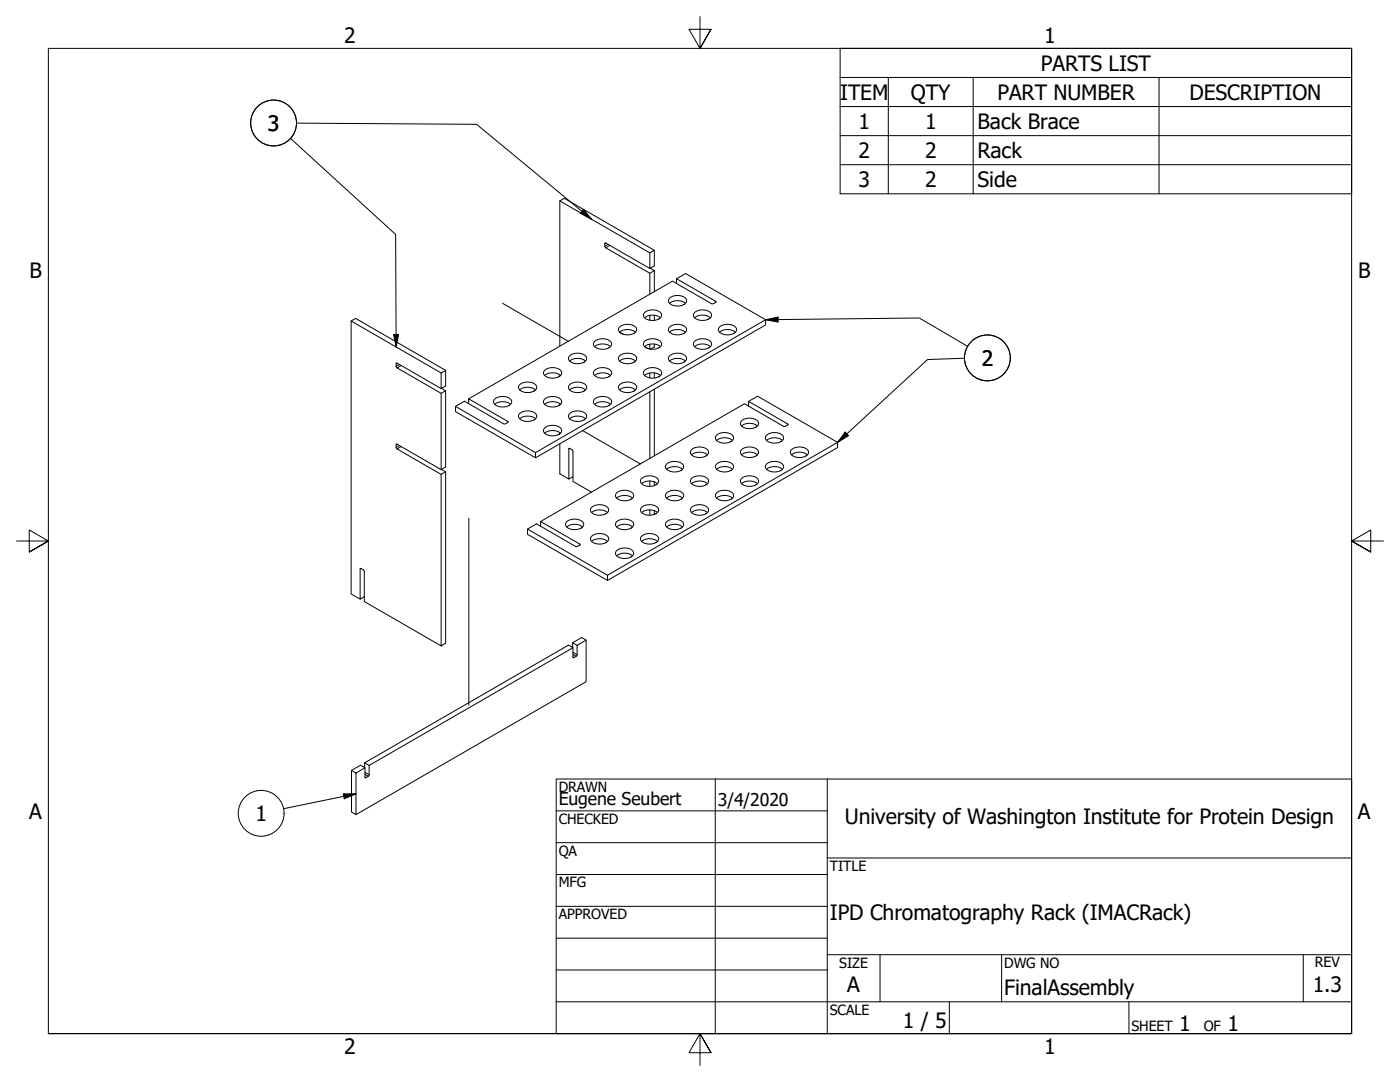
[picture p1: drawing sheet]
<svg xmlns="http://www.w3.org/2000/svg" width="279mm" height="216mm" viewBox="0 0 279 216" stroke-linecap="round" stroke-linejoin="round" font-family="sans-serif">
<!-- layer: Tweak Trail (ANSI) -->
<path d="M100.3 60.5l13.1 7.6M116.3 85.9l11.5 6.7M93.6 103.4v37.3" fill="none" stroke="#000" stroke-width=".2"/>
<!-- layer: Visible (ANSI) -->
<g fill="none" stroke="#000" stroke-width=".2">
<path d="M111.7 40.1l.9-.5 18 10.3-.9 .6zM111.7 40.1v29M129.7 53.6l-9-5.1v.6l.2 .3 8.8 5.1 .9-.5M129.7 54.5v4.2M129.8 53.5l.8 .5M130.6 49.9v3.2l-.9 .5v-3.1M130.6 54v4.2M133.6 59.5a2.43 2.43 0 0 1 3.4 .3 1.23 1.23 0 0 1-1.5 1.2 1.73 1.73 0 0 1-2.1-1.1zM135 56.6v-1l7.9 4.7-.5 .3h-.4l-7.8-4.5-40.7 23.5M135 55.6l1.8-1 16 9.2v1l-45.9 26.6M70.1 64.1l17.9 10.3 .9-.5v3.1l-.9 .5v-3.1M88 77.5l-8.9-5v.6l.1 .3 8.8 5.1 .9-.5v15.2l-.9 .5v-15.2"/>
<path d="M88.1 77.5l.8 .5M88.9 73.9l-17.9-10.4-.9 .6v54.4l1.8 1M98.7 79.7a2.43 2.43 0 0 1 3.4 .2 1.23 1.23 0 0 1-1.5 1.3 1.75 1.75 0 0 1-2.1-1.1zM103.7 76.8a2.42 2.42 0 0 1 3.4 .2 1.23 1.23 0 0 1-1.5 1.3 1.75 1.75 0 0 1-2.1-1.1zM103.7 77.8a2.63 2.63 0 0 1 3.2 0M108.7 79.7a2.43 2.43 0 0 1 3.4 .2 1.23 1.23 0 0 1-1.5 1.3 1.74 1.74 0 0 1-2.1-1.1zM108.7 73.9a2.43 2.43 0 0 1 3.4 .3 1.23 1.23 0 0 1-1.5 1.2 1.74 1.74 0 0 1-2.1-1.1zM108.7 74.9a2.63 2.63 0 0 1 3.2 0M111.7 74.8v.3M113.6 71a2.43 2.43 0 0 1 3.4 .3 1.23 1.23 0 0 1-1.4 1.3 1.75 1.75 0 0 1-2.2-1.2zM113.6 76.8a2.43 2.43 0 0 1 3.4 .2 1.23 1.23 0 0 1-1.4 1.3 1.75 1.75 0 0 1-2.2-1.1zM113.7 72a2.63 2.63 0 0 1 3.2 0"/>
<path d="M113.7 77.8a2.63 2.63 0 0 1 3.2 0M118.6 73.9a2.43 2.43 0 0 1 3.4 .3 1.23 1.23 0 0 1-1.4 1.2 1.75 1.75 0 0 1-2.2-1.1zM118.6 68.2a2.43 2.43 0 0 1 3.4 .2 1.23 1.23 0 0 1-1.4 1.3 1.75 1.75 0 0 1-2.2-1.1zM118.6 79.7a2.43 2.43 0 0 1 3.4 .2 1.23 1.23 0 0 1-1.4 1.3 1.75 1.75 0 0 1-2.2-1.1zM118.7 74.9a2.62 2.62 0 0 1 3.1 0M118.7 69.2a2.62 2.62 0 0 1 3.1 0M123.6 76.8a2.43 2.43 0 0 1 3.4 .2 1.23 1.23 0 0 1-1.4 1.3 1.75 1.75 0 0 1-2.2-1.1zM123.6 65.3a2.43 2.43 0 0 1 3.4 .2 1.23 1.23 0 0 1-1.4 1.3 1.75 1.75 0 0 1-2.2-1.1zM123.6 71a2.43 2.43 0 0 1 3.4 .3 1.23 1.23 0 0 1-1.4 1.3 1.75 1.75 0 0 1-2.2-1.2zM123.7 77.8a2.63 2.63 0 0 1 3.1 0M123.7 66.3a2.63 2.63 0 0 1 3.1 0M123.7 72a2.63 2.63 0 0 1 3.1 0"/>
<path d="M123.7 66.3l.7 .4M128.6 73.9a2.42 2.42 0 0 1 3.4 .3 1.23 1.23 0 0 1-1.5 1.2 1.75 1.75 0 0 1-2.1-1.1zM128.6 68.2a2.42 2.42 0 0 1 3.4 .2 1.23 1.23 0 0 1-1.5 1.3 1.75 1.75 0 0 1-2.1-1.1zM128.6 62.4a2.42 2.42 0 0 1 3.4 .3 1.23 1.23 0 0 1-1.5 1.2 1.74 1.74 0 0 1-2.1-1.1zM128.6 74.9a2.63 2.63 0 0 1 3.2 0M128.6 69.2a2.63 2.63 0 0 1 3.2 0M128.6 63.4a2.63 2.63 0 0 1 3.2 0M128.7 69.2l.7 .4M129.7 62.9v1M129.7 68.7v1M129.7 74.4v1M129.7 78.2v13.3"/>
<path d="M130.6 62.9v1M130.6 68.7v.5l-.8 .5M130.6 74.4v1M130.6 77.7v13.3M133.6 71a2.43 2.43 0 0 1 3.4 .3 1.23 1.23 0 0 1-1.5 1.3 1.74 1.74 0 0 1-2.1-1.2zM133.6 65.3a2.43 2.43 0 0 1 3.4 .2 1.23 1.23 0 0 1-1.5 1.3 1.74 1.74 0 0 1-2.1-1.1zM133.6 72a2.63 2.63 0 0 1 3.2 0M133.6 60.5a2.63 2.63 0 0 1 3.2 0M133.6 66.3a2.63 2.63 0 0 1 3.2 0M138.6 62.4a2.43 2.43 0 0 1 3.4 .3 1.23 1.23 0 0 1-1.5 1.2 1.74 1.74 0 0 1-2.1-1.1zM138.6 68.2a2.43 2.43 0 0 1 3.4 .2 1.23 1.23 0 0 1-1.5 1.3 1.75 1.75 0 0 1-2.1-1.1zM138.6 63.4a2.63 2.63 0 0 1 3.2 0"/>
<path d="M138.6 69.2a2.63 2.63 0 0 1 3.2 0M143.6 65.3a2.43 2.43 0 0 1 3.4 .2 1.23 1.23 0 0 1-1.5 1.3 1.75 1.75 0 0 1-2.1-1.1zM143.6 66.3a2.62 2.62 0 0 1 3.2 0M152.8 63.8l-45.9 26.5v1.1l-16-9.3v-1l16 9.2M88 93.7l-8.9-5.1v.7l.1 .3 8.8 5.1M88.1 93.7l.8 .4M93.5 80.5v-.9l7.9 4.6-.5 .4h-.4l-7.8-4.5-1.8 1M98.7 80.7a2.62 2.62 0 0 1 3.2 0M103.7 82.6a2.42 2.42 0 0 1 3.4 .2 1.23 1.23 0 0 1-1.5 1.3 1.75 1.75 0 0 1-2.1-1.1zM103.7 83.6a2.63 2.63 0 0 1 3.2 0M108.7 85.4a2.43 2.43 0 0 1 3.4 .3 1.23 1.23 0 0 1-1.5 1.3 1.74 1.74 0 0 1-2.1-1.2zM108.7 80.7a2.63 2.63 0 0 1 3.2 0"/>
<path d="M108.7 86.4a2.63 2.63 0 0 1 3.2 0M111.7 88.5v6.1l1.8 1M111.7 80.6v.2M111.7 86.3v.3M113.6 82.6a2.43 2.43 0 0 1 3.4 .2 1.23 1.23 0 0 1-1.4 1.3 1.75 1.75 0 0 1-2.2-1.1zM113.7 83.6a2.63 2.63 0 0 1 3.2 0M114.3 95.1l-.8 .5 .1-6.2 .6 .3 .1 .3v6.1l3.7 2.1M118.7 80.7a2.62 2.62 0 0 1 3.1 0M123 98.4a2.44 2.44 0 0 1 3.4 .2 1.23 1.23 0 0 1-1.4 1.3 1.94 1.94 0 0 1-2.2-.9zM123.1 99.4a2.61 2.61 0 0 1 3.1 0M128 95.5a2.44 2.44 0 0 1 3.4 .3 1.23 1.23 0 0 1-1.4 1.2 1.75 1.75 0 0 1-2.2-1.1zM128 96.5a2.6 2.6 0 0 1 3.2 0"/>
<path d="M129.7 96v1.1M130.6 96.1v.8M133 98.4a2.44 2.44 0 0 1 3.4 .2 1.23 1.23 0 0 1-1.5 1.3 1.75 1.75 0 0 1-2.1-1.1zM133 92.6a2.44 2.44 0 0 1 3.4 .3 1.23 1.23 0 0 1-1.5 1.3 1.75 1.75 0 0 1-2.1-1.2zM133 99.4a2.61 2.61 0 0 1 3.2 0M133 93.6a2.61 2.61 0 0 1 3.2 0M138 89.8a2.43 2.43 0 0 1 3.4 .2 1.23 1.23 0 0 1-1.5 1.3 1.75 1.75 0 0 1-2.1-1.1zM138 95.5a2.43 2.43 0 0 1 3.4 .3 1.23 1.23 0 0 1-1.5 1.2 1.75 1.75 0 0 1-2.1-1.1zM138 90.8a2.61 2.61 0 0 1 3.2 0M138 96.5a2.61 2.61 0 0 1 3.2 0M143 98.4a2.44 2.44 0 0 1 3.4 .2 1.23 1.23 0 0 1-1.5 1.3 1.74 1.74 0 0 1-2.1-1.1zM143 92.6a2.44 2.44 0 0 1 3.4 .3 1.23 1.23 0 0 1-1.5 1.3 1.74 1.74 0 0 1-2.1-1.2z"/>
<path d="M143 86.9a2.44 2.44 0 0 1 3.4 .2 1.23 1.23 0 0 1-1.5 1.3 1.74 1.74 0 0 1-2.1-1.1zM143 99.4a2.61 2.61 0 0 1 3.2 0M143 93.6a2.61 2.61 0 0 1 3.2 0M143 87.9a2.61 2.61 0 0 1 3.2 0M148 95.5a2.44 2.44 0 0 1 3.4 .3 1.23 1.23 0 0 1-1.5 1.2 1.94 1.94 0 0 1-2.1-.9zM148 84a2.44 2.44 0 0 1 3.4 .2 1.23 1.23 0 0 1-1.5 1.3 1.94 1.94 0 0 1-2.1-.9zM148 89.8a2.44 2.44 0 0 1 3.4 .2 1.23 1.23 0 0 1-1.5 1.3 1.94 1.94 0 0 1-2.1-.9zM148 96.5a2.61 2.61 0 0 1 3.2 0M148 85a2.61 2.61 0 0 1 3.2 0M148 90.8a2.61 2.61 0 0 1 3.2 0M149.4 81v-.9l7.9 4.6-.6 .4h-.3l-7.8-4.5-40.7 23.5M149.4 80.1l1.8-1 16 9.2v1l-46 26.5"/>
<path d="M152.9 86.9a2.44 2.44 0 0 1 3.4 .2 1.23 1.23 0 0 1-1.4 1.3 1.75 1.75 0 0 1-2.2-1.1zM152.9 92.6a2.44 2.44 0 0 1 3.4 .3 1.23 1.23 0 0 1-1.4 1.3 1.75 1.75 0 0 1-2.2-1.2zM153 87.9a2.6 2.6 0 0 1 3.2 0M153 93.6a2.6 2.6 0 0 1 3.2 0M157.9 89.8a2.44 2.44 0 0 1 3.4 .2 1.23 1.23 0 0 1-1.4 1.3 1.75 1.75 0 0 1-2.2-1.1zM158 90.8a2.61 2.61 0 0 1 3.1 0M167.2 88.3l-46 26.5v1l-15.9-9.2v-1l15.9 9.2M72.7 119.1l-.8 .4 .1-6.1 .5 .3 .2 .3v6l15.3 8.9v-34.2l.9-.6v34.3l-.9 .5M107.9 105v-.9l7.9 4.6-.6 .3h-.3l-7.8-4.5-1.8 1.1M113.1 104.1a2.44 2.44 0 0 1 3.4 .3 1.23 1.23 0 0 1-1.5 1.3 1.75 1.75 0 0 1-2.1-1.1zM113.1 105.2a2.63 2.63 0 0 1 3.2 0M118 101.3a2.44 2.44 0 0 1 3.4 .2 1.23 1.23 0 0 1-1.4 1.3 1.74 1.74 0 0 1-2.2-1.1z"/>
<path d="M118 107a2.44 2.44 0 0 1 3.4 .3 1.23 1.23 0 0 1-1.4 1.3 1.74 1.74 0 0 1-2.2-1.2zM118.1 102.3a2.63 2.63 0 0 1 3.2 0M118.1 108a2.63 2.63 0 0 1 3.2 0M123 104.1a2.44 2.44 0 0 1 3.4 .3 1.23 1.23 0 0 1-1.4 1.3 1.94 1.94 0 0 1-2.2-.9zM123 109.9a2.44 2.44 0 0 1 3.4 .3 1.23 1.23 0 0 1-1.4 1.2 1.94 1.94 0 0 1-2.2-.9zM123.1 105.2a2.63 2.63 0 0 1 3.1 0M123.1 110.9a2.63 2.63 0 0 1 3.1 0M128 101.3a2.44 2.44 0 0 1 3.4 .2 1.23 1.23 0 0 1-1.4 1.3 1.75 1.75 0 0 1-2.2-1.1zM128 107a2.44 2.44 0 0 1 3.4 .3 1.23 1.23 0 0 1-1.4 1.3 1.75 1.75 0 0 1-2.2-1.2zM128 102.3a2.62 2.62 0 0 1 3.2 0M128 108a2.62 2.62 0 0 1 3.2 0M129.7 101.7v1.1"/>
<path d="M130.6 101.9v.8M133 104.1a2.44 2.44 0 0 1 3.4 .3 1.23 1.23 0 0 1-1.5 1.3 1.75 1.75 0 0 1-2.1-1.1zM133 105.2a2.63 2.63 0 0 1 3.2 0M138 101.3a2.44 2.44 0 0 1 3.4 .2 1.23 1.23 0 0 1-1.5 1.3 1.75 1.75 0 0 1-2.1-1.1zM138 102.3a2.63 2.63 0 0 1 3.2 0M114.3 128.3v.9M115.2 128.8l1.8-1.1-.9-.5-1.8 1.1 .9 .5v2l-.8 .4-.1-2M117 127.7v8.3l-46 26.5M70.2 153.7l.8 .5v8.3l-.8-.5zM70.2 153.7l1.7-1 .9 .5-1.8 1M72.8 152.2v1M73.7 152.7l40.6-23.5-.9-.5-40.6 23.5 .9 .5-.1 2-.7 .5-.1-2"/>
</g>
<!-- layer: Visible Narrow (ANSI) -->
<g fill="none" stroke="#000" stroke-width=".2">
<path d="M120.9 48.5l-.2 .1M121.4 48.8l-.7 .3M121.7 49l-.8 .4M79.2 72.5l-.1 .1M79.7 72.7l-.6 .4M80.1 72.9l-.9 .5M142.8 60.1v.2M79.2 88.6l-.1 .1M79.7 88.9l-.6 .4M80.1 89.1l-.9 .5M101.3 84.1v.2M113.7 89.5l-.2 .1"/>
<path d="M157.2 84.6v.2M72.1 113.4l-.2 .1M115.7 108.6v.2M114.3 131.1l.2 .1M114.3 130.6l.7 .3M114.3 130.2l.9 .4M72.8 155.1l.2 .1M72.8 154.5l.7 .4M72.8 154.1l.9 .5"/>
</g>
<!-- layer: Symbol (ANSI) -->
<g fill="none" stroke="#000" stroke-width=".2">
<path d="M167.7 15.5v-5.8h102v5.8M167.7 15.5h102v5.8M167.7 15.5v23.2h102v-17.4M177.3 15.5v23.2M194.2 15.5v23.2M231.3 15.5v23.2M58 27.6l21 19.2 .1 22.4M59.2 24.6l35.9 .2 23 18.9M167.7 21.3h102M167.7 27.1h102M167.7 32.9h102M116.4 41.8l1.7 1.9-2.3-1.2z"/>
<path d="M78.5 66.7h1l-.4 2.5zM152.8 63.8l2.5-.5v1zM152.8 63.8l30.7-.3 9.6 5.6M192.5 71.5l-7.4 .2-17.9 16.6M168.7 86.2l.6 .7-2.1 1.4zM68.5 158.4h2.5l-2.3 1zM71 158.4l-14.4 3"/>
<circle cx="54.6" cy="24.5" r="4.6"/>
<circle cx="197.1" cy="71.4" r="4.6"/>
<circle cx="52.1" cy="162.3" r="4.6"/>
</g>
<!-- layer: Border (ANSI) -->
<path d="M139.7 3.3v6.4l-2.2-3.9h4.4l-2.2 3.9 2.2-3.9M3.3 107.9h6.4l-3.9-2.2v4.5l3.9-2.3-3.9 2.3M276.1 107.9h-6.4l3.9-2.2v4.5l-3.9-2.3 3.9 2.3M9.7 206.2v-196.5h260v196.5h-260h260M141.9 210.1l-2.2-3.9 2.2 3.9h-4.4l2.2-3.9v6.4" fill="none" stroke="#000" stroke-width=".2"/>
<!-- layer: Title (ANSI) -->
<g fill="none" stroke="#000" stroke-width=".2">
<path d="M111 155.4h158.7v50.8h-158.7zM142.7 155.4v50.8M165.1 155.4v50.8M111 161.8h54.1M111 168.1h54.1M111 174.5h54.1M165.1 171.2h104.6M111 180.8h54.1M111 187.2h54.1M111 193.5h54.1M111 199.9h158.7M165.1 190.5h104.6"/>
<path d="M175.6 190.5v9.4M189.5 199.9v6.3M199.9 190.5v9.4M225.3 199.9v6.3M260.1 190.5v9.4"/>
</g>
<!-- layer: Symbol (ANSI) -->
<g fill="#000">
<path d="M116.4 41.8l1.7 1.9-2.3-1.2z" fill-rule="evenodd"/>
<path d="M78.5 66.7h1l-.4 2.5z" fill-rule="evenodd"/>
<path d="M152.8 63.8l2.5-.5v1z" fill-rule="evenodd"/>
<path d="M168.7 86.2l.6 .7-2.1 1.4z" fill-rule="evenodd"/>
<path d="M68.5 158.4h2.5l-2.3 1z" fill-rule="evenodd"/>
</g>
<g font-size="4.2">
<text x="68.7" y="8.6">2</text>
<text x="208.4" y="8.6">1</text>
<text x="207.7" y="14.1">PARTS LIST</text>
<text x="167.7" y="19.9">ITEM</text>
<text x="181.8" y="19.9">QTY</text>
<text x="199.1" y="19.9">PART NUMBER</text>
<text x="237.4" y="19.9">DESCRIPTION</text>
<text x="53.5" y="26.1">3</text>
<text x="171.3" y="25.7">1</text>
<text x="184.6" y="25.7">1</text>
<text x="195.1" y="25.8">Back Brace</text>
<text x="171.3" y="31.5">2</text>
<text x="184.6" y="31.5">2</text>
<text x="195.1" y="31.6">Rack</text>
<text x="171.3" y="37.3">3</text>
<text x="184.6" y="37.3">2</text>
<text x="195.1" y="37.4">Side</text>
<text x="5.9" y="55.5">B</text>
<text x="271.1" y="55.5">B</text>
<text x="195.9" y="73">2</text>
<text x="5.8" y="163.4">A</text>
<text x="51" y="163.8">1</text>
<text x="168.6" y="164.5">University of Washington Institute for Protein Design</text>
<text x="271" y="163.4">A</text>
<text x="165.6" y="183.5">IPD Chromatography Rack (IMACRack)</text>
<text x="169.1" y="198">A</text>
<text x="262" y="198">1.3</text>
<text x="200.4" y="198.5">FinalAssembly</text>
<text x="180.2" y="205.1">1 / 5</text>
<text x="235.3" y="205.7">1</text>
<text x="245" y="205.7">1</text>
<text x="68.7" y="210.3">2</text>
<text x="208.4" y="210.3">1</text>
</g>
<g font-size="3.5">
<text x="111.5" y="160.6">Eugene Seubert</text>
<text x="143.3" y="160.7">3/4/2020</text>
</g>
<g font-size="2.8">
<text x="111.5" y="158">DRAWN</text>
<text x="111.5" y="164.4">CHECKED</text>
<text x="111.5" y="170.7">QA</text>
<text x="165.6" y="173.7">TITLE</text>
<text x="111.5" y="177.1">MFG</text>
<text x="111.5" y="183.4">APPROVED</text>
<text x="167.5" y="193.1">SIZE</text>
<text x="200.4" y="193.1">DWG NO</text>
<text x="262.4" y="193">REV</text>
<text x="165.6" y="202.5">SCALE</text>
<text x="225.8" y="205.7">SHEET</text>
<text x="240.2" y="205.7">OF</text>
</g>
</svg>
